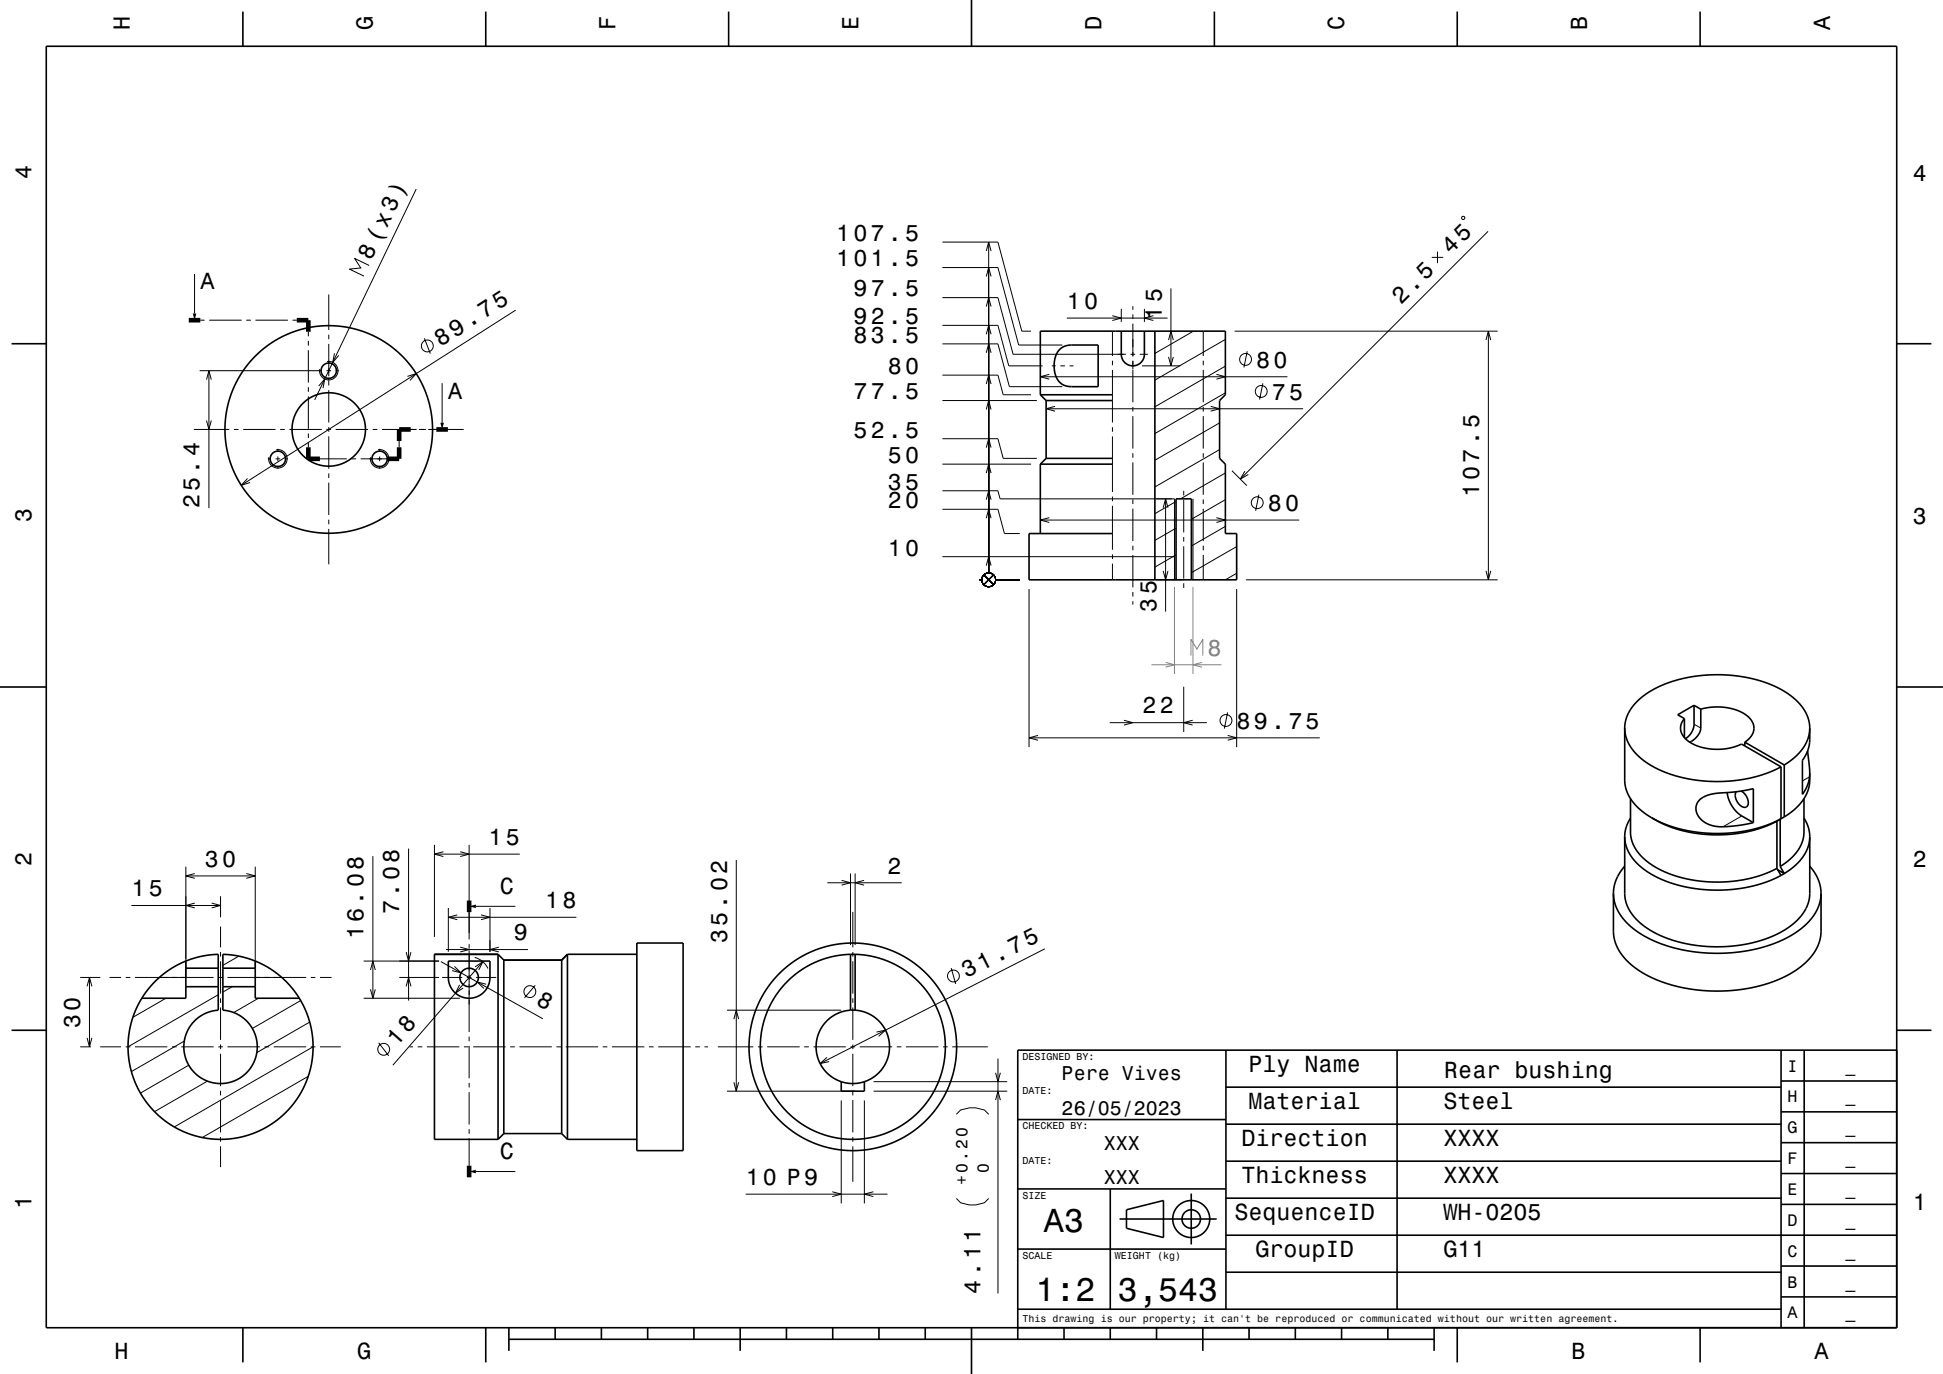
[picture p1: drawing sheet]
<svg xmlns="http://www.w3.org/2000/svg" width="420mm" height="297mm" viewBox="0 0 420 297" stroke-linecap="round" stroke-linejoin="round" font-family="sans-serif">
<g fill="none" stroke="#000" stroke-width=".22">
<path d="M42.1 59.2v8.6M79.8 57.4l-3.2-1.5 1.4 2-2.5 .3 3.2 1.5M90 40.9l-22 45.5M203.7 57.8h12l4.5 16.8h9.5M203.7 52.3h12l5.2 19.3h2M213.2 59.8l.5-2 .5 2M213.2 54.3l.5-2 .5 2M213.7 52.3v71.5M309.5 55.6h2.5M310.7 54.4v2.5M316.1 46.8l.5 .1-.1 .5-.5-.1zM321.7 50l-53.6 53.6"/>
<path d="M43.3 69.2h.9M45.2 69.2h7M53.2 69.2h1M55.2 69.2h7M63.2 69.2h1M66.7 71.7v1M66.7 73.7v1M66.7 75.7v7M70.7 78.2a2 2 0 0 1 2.4 1.8 2 2 0 0 1-2.1 2.1 2 2 0 0 1-1.9-2.3M71.1 63.7v7.6M71.1 72.3v1M71.1 74.3v7"/>
<path d="M72.3 76.4l-.4 1.9 1.3-1.5M91.7 73.1l1.3 3.3M111.5 67l-59.3 37.9M203.7 74.3h12l2.5 9.3h11.5M203.7 70.3h12l2.4 8.8h7.3M203.7 64.3h12l3.3 12.3h24.4M213.2 76.3l.5-2 .5 2M213.2 72.3l.5-2 .5 2M213.2 66.3l.5-2 .5 2M227.4 79.1h.8M229.2 79.1h1M230.6 68.8h21.8"/>
<path d="M231.2 79.1h.8M240.4 68.2l2 .6-2 .5M240.5 71.6v5.4M240.5 78v1M240.5 80v11.3M242.4 66.8v2.8M244.4 76.6h1M244.9 66.2v.8M244.9 68v1M244.9 70v7.1M244.9 78v1.8M244.9 80v7"/>
<path d="M246.4 76.6h1.7M246.9 79.1h8.2M247.4 66.8v2.8M249.3 68.2l-1.9 .6 1.9 .5M252.6 73.5l.5-1.9 .5 1.9M252.6 77.1l.5 2 .5-2M253.1 62.3v16.8M258 71.6l-8.4 4.8M260.1 71.6v5.4M260.1 78v1M260.1 80v7M264.9 79.1l-15.3 8.8"/>
<path d="M264.9 73.4l-15.3 8.8M266.9 71.6h56.8M269.6 75.9l-.7 3.5M321.2 73.5l.5-1.9 .5 1.9M321.7 71.6v53.7M41.9 92.8h7.7M43.2 80.1h26.4M44.6 90.9l.6 1.9 .5-1.9M44.6 82.1l.6-2 .5 2M45.2 80.1v29.7M50.6 92.8h1M52.6 92.8h7"/>
<path d="M57.9 99.2h.7M59.6 99.2h1M59.7 97.2a2 2 0 0 1 2.4 1.9 2 2 0 0 1-2.2 2.1 2 2 0 0 1-1.8-2.4M60.1 97v.7M60.1 98.7v1M60.6 92.8h1M61.6 99.2h.6M62.6 92.8h7M66.7 83.7v1M66.7 85.7v7M66.7 93.7v1M66.7 95.7v1"/>
<path d="M68.9 83.4l1.3-1.5-.4 2M69.2 99.2h5.8M70.6 80.1h1M70.6 92.8h1M71.1 81.6v1.7M71.1 84.3v7M71.1 92.3v1M71.1 94.3v7M72.6 80.1h.6M72.6 92.8h7M76 99.2h1M78 99.2h6.2"/>
<path d="M80.6 92.8h1M81.7 97.2a2 2 0 0 1 2.4 1.9 2 2 0 0 1-2.2 2.1 2 2 0 0 1-1.8-2.4M82.1 97v.7M82.1 98.7v1M82.6 92.8h7.5M86.3 95.3v1.4M88.1 81.4l1.9-.6-1.4 1.4M90.6 92.8h1.5M92.6 92.8h7.6M95.6 82.8v8.6M203.7 94.8h12l1.2 4.3h7.2M203.7 86.6h20.4"/>
<path d="M203.7 81.1h12l1.2 4.2h6M213.2 96.8l.5-2 .5 2M213.2 88.5l.5-1.9 .5 1.9M213.2 83l.5-1.9 .5 1.9M224.9 81.4h53.4M226.1 88.4h55.6M226.8 80.9l-1.9 .5 1.9 .6M228.1 87.8l-2 .6 2 .5M240.5 92.3v1M240.5 94.3v12M244.9 88v1M244.9 90v7"/>
<path d="M244.9 98v1M244.9 100v7M260.1 88v1M260.1 90v7M260.1 98v1M260.1 100v7M261.7 87.8l1.9 .6-1.9 .5M262.9 80.9l2 .5-2 .6M263.6 97.2l-14 8.1M263.6 91.4l-14 8.1M264.9 84.9l-15.3 8.8M273 82.9l-.7 3.5"/>
<path d="M53.5 103.4l-1.3 1.5 1.9-.6M60.1 100.7v.6M71.1 102.3v1M71.1 104.3v7M71.1 112.3v1M71.1 114.3v7.7M82.1 100.7v.6M203.7 106.1h12l.5 1.7h37.7v17.5M203.7 110.1h12l1.4 5.2h3.3M203.7 100.3h19.2M213.2 108l.5-1.9 .5 1.9M213.2 112l.5-1.9 .5 1.9"/>
<path d="M213.2 102.3l.5-2 .5 2M224.9 112.4h55.9M226.8 111.9l-1.9 .5 1.9 .5M240.5 107.3v1M240.5 109.3v9.5M240.5 119.8v1M244.9 108v1M244.9 110v7M244.9 118v1M244.9 120v7M251.4 109.8l.6-2 .5 2M252 107.8v24.4"/>
<path d="M254.2 119.9l-4.6 2.7M254.2 114.2l-4.6 2.6M254.2 108.4l-4.6 2.6M255.9 106.1v1M255.9 108.1v7M255.9 116.1v1M255.9 118.1v7M257.9 107.8v17.5M260.1 108v1M260.1 110v7M260.1 118v1M260.1 120v5.3"/>
<path d="M262.9 111.9l2 .5-2 .5M264.9 113.8l-7.4 4.2M264.9 108l-7.4 4.2M264.9 102.2l-9.7 5.6M266.3 101.7l3.2 3.3M267.3 118.1l-9.8 5.7M269.1 101.8l-1 1.8 1.7-1M272.1 106.9l-.7 3.5M203.7 120.3h50.2M211.7 125.3h.5M212.7 124.3l2.1 2.1M213.2 122.3l.5-2 .5 2"/>
<path d="M214.8 124.3l-2.1 2.1M215.2 125.3h5.2M222.4 127.3v34.2M240.5 121.8v3.5M244.9 128v1M244.9 130v.7M250 125.3h5.5M251.4 123.4l.6 1.9 .5-1.9M255.9 126.1v1M267.3 123.9l-2.4 1.4M267.3 127.3v34.2M269.3 125.3h54.4"/>
<path d="M321.2 123.4l.5 1.9 .5-1.9M222.4 159.5h62.9M224.4 159l-2 .5 2 .5M239.9 156.2h21M242.9 155.7l2 .5-2 .5M255.9 148.5v9.7M257.8 155.7l-1.9 .5 1.9 .5M265.4 154l-.7 3.5M265.4 159l1.9 .5-1.9 .5M366.2 156.5l1.4 .9M376.5 176.4l-4 2.3M391.2 167.9l-1.6 .9"/>
<path d="M28.4 195.7h19.3M40.2 187.3v24M40.2 189.3h15M42.1 188.8l-1.9 .5 1.9 .6M42.1 195.2l-1.9 .5 1.9 .5M45.7 195.2l2 .5-2 .5M47.7 193.7v4.6M53.2 188.8l2 .5-2 .6M55.2 187.3v22M80.6 185.1v30.7M88.3 183.4v32.9M93.9 182.6v19.9"/>
<path d="M93.9 184.6h18.5M95.8 184.1l-1.9 .5 1.9 .5M96.9 196.3v9.4M96.9 198.3h27.7M98.8 197.8l-1.9 .5 1.9 .5M99.5 184.1l1.9 .5-1.9 .5M101.4 182.6v20.5M102.9 195.9h8.5M104 197.8l1.9 .5-1.9 .5M105.9 196.3v9.4M159.2 185.9v50M178.8 190.8h16.1"/>
<path d="M181.9 190.3l1.9 .5-1.9 .5M183.8 188.8v15.5M184.3 197.1v7.7M184.8 188.8v15.5M186.8 190.3l-2 .5 2 .5M17.3 211.3h4.4M18.8 213.2l.5-1.9 .6 1.9M19.3 211.3v15M23.7 211.3h2.5M27.2 211.3h1M29.2 211.3h17M35.9 215.8l-7.2 4.1"/>
<path d="M40.2 213.3h.1M47.2 215l-19.5 11.3M47.2 209.3h-.1M47.2 211.3h1M47.7 200.3v4.5M47.7 205.8v1M47.7 207.8v7M47.7 215.8v1M47.7 217.8v7M49.2 211.3h17M50.2 213.3l-2 1.1M51.6 206.7l-3.4 2"/>
<path d="M55.9 215.8l-5.4 3.1M65 216.3l-10.5 6M67.2 211.3h1M69.2 211.3h2.5M78.6 207.7h16.3M78.6 215.8h20.8M80.1 209.7l.5-2 .5 2M80.1 213.9l.5 1.9 .5-1.9M86.3 211.3h8.6M87.8 213.2l.5-1.9 .5 1.9M87.8 205.8l.5 1.9 .5-1.9M95.3 207.9l22 12.3"/>
<path d="M95.6 211.3h4.3M96.4 205.3h17.7M98.2 208.9l1.5 1.4-2-.5M99.3 212.9l-.8 1.8 1.6-1.1M99.5 204.7l1.9 .6-1.9 .5M100.9 211.3h1M101.4 204.1v1M101.4 205.4v17.7M102.6 206.9a4.5 4.5 0 0 1 2.9 2.4M102.7 209l1.7-1.1-.9 1.8M102.9 211.3h4.4M104.4 207.9l-19.5 22.3"/>
<path d="M105.1 212.8l-1.9-.5 1.4 1.4M107.8 204.7l-1.9 .6 1.9 .5M115.7 213l-2.3 2.7M157.2 218.4h24.6M184.3 205.8v1M184.3 207.8v7M184.3 215.8v1M184.3 217.8v7M205.6 209.3l1 3.4M225.9 205.1l-48.6 24.8M17.3 226.3h2.4M18.8 224.3l.5 2 .6-2"/>
<path d="M21.7 226.3h4.5M27.2 226.3h1M29.2 226.3h7M37.2 226.3h1M39.2 226.3h7M39.8 225l-11.4 6.6M40.8 230.2l-10.4 6.1M44.8 233.7l-11.4 6.6M47.2 226.3h1M47.7 225.8v1M47.7 227.8v7M47.7 235.8v1"/>
<path d="M47.7 237.8v7M49.2 226.3h7M57.2 226.3h1M59.2 226.3h7M66.6 232.7l-22.9 13.2M66.9 220.9l-11.4 6.6M67.2 226.3h1M67.7 226.3l-30 17.3M69.2 226.3h4.5M81.8 225.4l2.2 2.8M88.5 226.3h.8M90.3 226.3h1"/>
<path d="M92.3 226.3h7M100.3 226.3h1M101.4 224.1v1M101.4 226.1v7M101.4 234.1v1M101.4 236.1v7M102.3 226.3h7M110.3 226.3h1M112.3 226.3h7M120.3 226.3h1M122.3 226.3h7M130.3 226.3h1"/>
<path d="M132.3 226.3h7M140.3 226.3h1M142.3 226.3h7M150.3 226.3h1M152.3 226.3h.7M155.2 226.3h7.6M157.2 235.9h27.6M158.6 220.3l.6-1.9 .5 1.9M158.6 233.9l.6 2 .5-2M163.8 226.3h1M165.8 226.3h7M173.8 226.3h1"/>
<path d="M175.8 226.3h7M178.8 228.6l-1.5 1.3 1.9-.4M181.8 237.9v22.2M183.8 226.3h1M184.3 225.8v1M184.3 227.8v7M184.3 235.8v1M184.3 237.8v7M185.8 226.3h7M186.8 237.9v22.2M188.8 235.9h28.9M188.8 233.8h28.9"/>
<path d="M189.5 223.1l1.9-.4-1.5 1.3M193.8 226.3h1M195.8 226.3h7M203.8 226.3h1M205.8 226.3h7.7M215.2 237.8l.5-1.9 .5 1.9M215.2 231.9l.5 1.9 .5-1.9M215.7 228.8v50.8M47.7 245.8v1M47.7 247.8v4.5M101.4 244.1v1M101.4 246.1v5.9"/>
<path d="M102.9 253.2h8.5M161.2 258.1h30.6M179.9 257.6l1.9 .5-1.9 .5M184.3 245.8v1M184.3 247.8v7.6M188.8 257.6l-2 .5 2 .5M206.7 259.1l1 .9 1.8 .5h1.4l1.9-.5 .9-.9M206.7 240.9l1-1 1.8-.4h1.4l1.9 .4 .9 1"/>
<circle cx="92.4" cy="74.8" r="1.28"/>
<circle cx="269.2" cy="77.7" r="1.28"/>
<circle cx="272.6" cy="84.6" r="1.28"/>
<circle cx="271.8" cy="108.7" r="1.28"/>
<circle cx="213.7" cy="125.3" r="1.5"/>
<circle cx="265" cy="155.7" r="1.28"/>
<circle cx="114.5" cy="214.3" r="1.28"/>
<circle cx="206.1" cy="211" r="1.28"/>
<circle cx="82.9" cy="226.8" r="1.28"/>
</g>
<path d="M253.9 126.9v18.8M257.9 126.9v18.8M248.9 143.7h15.1M251.9 143.2l2 .5-2 .5M257.4 141.7v-3.5l1.3 2.1 1.3-2.1v3.5M259.8 143.2l-1.9 .5 1.9 .5" fill="none" stroke="#808080" stroke-width=".22"/>
<g fill="none" stroke="#000" stroke-width=".35">
<path d="M10 10h400v277h-400zM52.5 2.5v7.5M105 2.5v7.5M157.5 2.5v7.5M210 0v10M262.5 2.5v7.5M315 2.5v7.5M367.5 2.5v7.5M2.5 74.3h7.5M229 75.6l.8-.6 1.2-.4h6.4v9h-5.7a3.6 3.6 0 0 1-3.8-3.7 5.5 5.5 0 0 1 1.1-4.3zM242.4 71.6v5a2.5 2.5 0 0 0 2.5 2.5 2.5 2.5 0 0 0 2.5-2.5v-5M249.6 71.6v53.7"/>
<path d="M410 74.3h7.5M224.9 85.3h15.6M224.9 85.3v-13.7h40v13.7l-1.3 1.3v12.5l1.3 1.2v15h2.4v10h-44.9v-10h18.1M224.9 85.3l1.2 1.3M226.1 86.6h14.4M226.1 99.1h14.4M226.1 86.6v12.5M226.1 99.1l-1.2 1.2M224.9 100.3h15.6M224.9 100.3v15M254.2 125.3v-17.5h3.3v17.5M0 148.5h10"/>
<path d="M351.2 157.4l.3-2.1 1.2-2.3 1.9-2 2.4-1.7 3-1.5 3.3-1 3.6-.7 4-.3 3.9 .2 3.9 .7 3.3 1 3.3 1.5 2.5 1.8 1.8 1.9 1.2 2.2 .4 2.3M351.2 157.4v11.2l.3 2 .7 1.7 1.2 1.6 1.6 1.5 2.1 1.4M351.2 157.4l.2 1.4 .6 1.7 1.1 1.8 1.3 1.4 1.7 1.2 2.1 1.3 2.4 1 2.7 .8 3 .6 2.7 .3h2.8l3-.1 2.6-.4 2.8-.7 2.6-.9 2.2-1M364.1 155.3a3.2 3.2 0 0 0 1 5 12.3 12.3 0 0 0 11.3 .5l8.6 5M364.1 155.3v4.1M366.2 152.5v4a3.9 3.9 0 0 1-1.9 3.2M366.2 152.5l1.4 .8M366.2 152.5l-3.5 2 1.4 .8M367.6 153.3l1.6-.3 1.7-.2 3.2 .3a5.9 5.9 0 0 1 5 3.9 3.6 3.6 0 0 1-1.9 3.4M367.6 153.3v4.1a4 4 0 0 1-2.3 3M391.2 157.4l-.2 3.9-.5 1.5-.9 1.5v7.4l1.2-2.2 .4-2.4M391.2 157.4l-.3 2.1-1.2 2.2-1.6 1.8-2.4 1.9"/>
<path d="M410 148.5h10M352.5 176.8l-1 2-.3 2.1M352.5 172.6v7.5l.1 1.2 .4 1.3 .9 1.5 1.4 1.5 2 1.5 2 1.1 2.6 1.1 3.2 .8 2.9 .4 3.8 .2 3.4-.3 3.1-.5 3.3-1.1 2.5-1.1M357.1 176.8l3.1 1.4 3.3 1.1 3.8 .6 3.7 .3 4-.2 3.3-.6 3.6-1 3.1-1.4M357.1 176.8l2.7 1.4 3.4 1.2 3.8 .8 3.5 .3 3.7-.2 3.6-.5 3.2-.9 3.1-1.4M367.3 173a9.2 9.2 0 0 1 6.2-1.7l2.9-.3 2.6-.5v7.3l-3.3 .6a15.9 15.9 0 0 1-6.1-.1 3.6 3.6 0 0 1-2.7-4.8zM373.3 171.3a7.1 7.1 0 0 0 3.2 5.1l2.5 1.4M376.4 171a2.71 2.71 0 0 1 1.3 3.2 1.19 1.19 0 0 1-1.8-.4l-.8-1.5v-.7l.2-.5M377.2 160.4v.8M377.2 160.4l8.5 5M384.1 177.5v10.2M384.8 177.1v10.2"/>
<path d="M385 177l-.9 .5M385 165.8v11.2M385.7 165.4v11.2M385.7 176.6l-.7 .4M389.9 172.6v7.5l-.3 1.9-.8 1.5-1 1.3-1.3 1.3-1.7 1.2M389.9 176.8l1 2.1 .3 2M390.7 162.3l.5 4.8M391.2 167.1l-.1 2.9-.9 2.3-.9 1.2-1 1.1-2.6 2M351.2 180.9l.2 1.4 .6 1.7 1.1 1.8 1.3 1.3 1.7 1.3 2.1 1.2 2.4 1.1 2.4 .7 2.6 .6 2.9 .3 3 .1 3-.1 2.7-.4 3-.7 2.4-.8 2.4-1.2M351.2 180.9v12.9l.6 2.2 1.3 2 1.3 1.4 1.7 1.3 2.1 1.2 2.2 .9 2.2 .7 2.8 .7 2.6 .3 3 .2 3-.2 2.5-.2 2.8-.6 2.4-.8 2.5-1 1.9-1.1 1.7-1.2 1.5-1.6 1.2-1.9 .6-2.1 .1-13.1M351.2 187.2l-1.1 1.5-.7 1.5-.5 1.4-.1 1.5M384.1 187.7l.9 1.5"/>
<path d="M384.8 187.3l.9 1.5-1.4-.8M391.2 180.9l-.1 1.1-.3 1.3-1.3 2.2-1.9 2-2.6 1.7M391.2 187.2l1 1.4 .8 1.4 .5 1.5 .1 1.6M393.6 193.1l-.1 1.3-.3 1.3-1.3 2.5-2.1 2.1-2.8 2-3.5 1.7-3.8 1.1-4.3 .7-4.2 .3-4.7-.3-4.1-.8-3.7-1.1-3.3-1.6-2.8-2-2.2-2.3-1.2-2.4-.4-2.5M393.6 193.1v8.2l-.1 1.4-.4 1.4-.7 1.4-2 2.5-1.7 1.4-1.9 1.2-2.3 1.1-2.1 .8-2.7 .8-2.8 .5-5.4 .4-5.7-.4-2.4-.4-3-.8-2.3-.8-2.3-1.1-1.9-1.2-1.7-1.4-1.4-1.4-.8-1.2-1-2.5-.2-1.7v-8.2M40.2 207.7l3.5-1 3.5-.4v12.1a7.9 7.9 0 0 0-6.3 12 7.9 7.9 0 0 0 13.6 0 7.9 7.9 0 0 0-6.3-12v-12.1l3.6 .4 3.4 1M40.2 207.7l-3.3 1.8-2.6 1.9-2.4 2.6-1.8 2.7-1.4 3.2-.8 3.4-.2 3.5 .3 3.2 1.1 3.6 1.4 2.9 1.9 2.7 2.5 2.4 2.6 1.9 3.2 1.5 3.4 .9 3.4 .4 3.3-.3 3.4-.8 3.2-1.4 3-2.1 2.4-2.3 2-2.8 1.6-3.2 .9-3.3 .4-3.5-.3-3.5-.8-3.1-1.3-3.3-1.8-2.7-2.4-2.5-2.8-2.2-3.1-1.6M40.2 207.7v8.1h-9.5M40.2 209.3h7M40.2 213.3h7M48.2 209.3h7M48.2 213.3h7"/>
<path d="M55.2 207.7v8.1h9.5M96.9 207.7h9v3.6a4.5 4.5 0 0 1-4.5 4.5 4.5 4.5 0 0 1-4.5-4.5zM107.7 206.3l1.2 1.2M107.7 206.3h-13.8v40h13.8M107.7 206.3v40M108.9 207.5h12.5M108.9 207.5v37.5M121.4 207.5v37.5M122.7 206.3l-1.3 1.2M122.7 206.3h15M122.7 206.3v40M137.7 203.8h10v44.9h-10z"/>
<path d="M183.8 218.4a7.9 7.9 0 0 0-7.3 6.9 7.9 7.9 0 0 0 5.3 8.5M183.8 218.4h1M183.8 206.3l-3.9 .5-3.6 1.2-3.5 1.9-2.8 2.4-2.5 3.2-1.7 3.3-1.1 3.8-.4 3.8 .5 3.9 1.2 3.8 1.7 3.3 2.6 3.1 3.1 2.5 3.3 1.8 3.6 1.1 4 .4 3.9-.4 3.9-1.2 3.3-1.7 3.1-2.5 2.5-3.1 1.8-3.3 1.1-3.6 .4-4-.3-3.9-1.1-3.9-1.8-3.3-2.5-3.1-3-2.6-3.3-1.8-3.6-1.1-3.9-.5M183.8 206.3h1M183.8 206.3v12.1M184.8 218.4a7.9 7.9 0 0 1 7.4 6.9 7.9 7.9 0 0 1-5.4 8.5M184.8 206.3v12.1M2.5 222.7h7.5M181.8 233.8a7.9 7.9 0 0 0 5 0M181.8 233.8v2.1h5v-2.1M265 235h120M265 227v56"/>
<path d="M302 227v56M385 227v60M385 233.7h25M390 227v60M410 222.7h7.5M410 227h-190v62.5M108.9 245l-1.2 1.3M108.9 245h12.5M121.4 245l1.3 1.3M122.7 246.3h15M220 257h45M220 242h45"/>
<path d="M240 257v26M257.5 258v11M265 259h120M265 251h120M265 243h120M385 253.7h25M385 247h25M385 240.3h25M220 270h45M242 263.5h21M243.5 261.5l8-2v8l-8-2zM265 275h120"/>
<path d="M265 267h145M385 273.7h25M385 260.3h25M52.5 287v7.5M105 287v7.5M110 289.5h200M110 287v5M120 287v2.5M130 287v2.5M140 287v2.5M150 287v2.5M160 287v5"/>
<path d="M170 287v2.5M180 287v2.5M190 287v2.5M200 287v2.5M210 287v10M220 283h165M230 287v2.5M240 287v2.5M250 287v2.5M260 287v5M270 287v2.5M280 287v2.5"/>
<path d="M290 287v2.5M300 287v2.5M310 287v5M315 287v7.5M367.5 287v7.5M385 280.3h25"/>
<circle cx="60.1" cy="99.2" r="1.66"/>
<circle cx="71.1" cy="92.8" r="22.4"/>
<circle cx="71.1" cy="80.1" r="1.66"/>
<circle cx="71.1" cy="92.8" r="7.9"/>
<circle cx="82.1" cy="99.2" r="1.66"/>
<circle cx="101.4" cy="211.3" r="2"/>
<circle cx="184.3" cy="226.3" r="22.4"/>
<circle cx="257.5" cy="263.5" r="2"/>
<circle cx="257.5" cy="263.5" r="4"/>
</g>
<path d="M40.8 69.2h2.5M64.2 69.2h2.5v2.5M66.7 96.7v2.5h2.5M86.3 96.7v2.5h-2.5M88.8 92.8h-2.5v2.5M94.3 92.8h2.5M101.4 194.7v2.5M101.4 252v2.5" fill="none" stroke="#000" stroke-width="1" stroke-linecap="butt"/>
<g fill="#000">
<path d="M41.7 67.8h.7l-.3 1.4z" fill-rule="evenodd"/>
<path d="M95.2 91.4h.8l-.4 1.4z" fill-rule="evenodd"/>
<path d="M101.4 195.9l1.5-.4v.8z" fill-rule="evenodd"/>
<path d="M101.4 253.2l1.5-.4v.8z" fill-rule="evenodd"/>
</g>
<g font-size="7.2">
<text x="225.7" y="266.3">A3</text>
<text x="223.8" y="281.3">1:2</text>
<text x="241.7" y="281.3">3,543</text>
</g>
<g font-size="5.1">
<text x="313.7" y="55.2" transform="rotate(-45 313.7 55.2)">45</text>
<text x="302.9" y="66" transform="rotate(-45 302.9 66)">2.5</text>
</g>
<g font-size="5">
<text x="28.1" y="6.5" transform="rotate(-90 28.1 6.5)">H</text>
<text x="80.6" y="6.5" transform="rotate(-90 80.6 6.5)">G</text>
<text x="133.1" y="6.5" transform="rotate(-90 133.1 6.5)">F</text>
<text x="185.6" y="6.5" transform="rotate(-90 185.6 6.5)">E</text>
<text x="238.1" y="6.5" transform="rotate(-90 238.1 6.5)">D</text>
<text x="290.6" y="6.5" transform="rotate(-90 290.6 6.5)">C</text>
<text x="343.1" y="6.5" transform="rotate(-90 343.1 6.5)">B</text>
<text x="395.6" y="6.5" transform="rotate(-90 395.6 6.5)">A</text>
<text x="6.8" y="38.7" transform="rotate(-90 6.8 38.7)">4</text>
<text x="413.5" y="39">4</text>
<text x="180.7" y="52.1">107.5</text>
<text x="80.2" y="56.5" transform="rotate(-64 80.2 56.5)">8 (x3)</text>
<text x="180.7" y="57.6">101.5</text>
<text x="43.4" y="62.5">A</text>
<text x="184.5" y="64.1">97.5</text>
<text x="184.5" y="70.1">92.5</text>
<text x="230.6" y="66.8">10</text>
<text x="251.1" y="69.1" transform="rotate(-90 251.1 69.1)">15</text>
<text x="95.2" y="75" transform="rotate(-33 95.2 75)">89.75</text>
<text x="184.5" y="74.1">83.5</text>
<text x="191.9" y="80.8">80</text>
<text x="271.5" y="79.4">80</text>
<text x="96.9" y="86.2">A</text>
<text x="184.5" y="86.3">77.5</text>
<text x="274.9" y="86.4">75</text>
<text x="184.5" y="94.6">52.5</text>
<text x="191.9" y="100.1">50</text>
<text x="191.9" y="105.8">35</text>
<text x="319.7" y="107.4" transform="rotate(-90 319.7 107.4)">107.5</text>
<text x="6.8" y="112.9" transform="rotate(-90 6.8 112.9)">3</text>
<text x="43.2" y="109.8" transform="rotate(-90 43.2 109.8)">25.4</text>
<text x="191.9" y="109.8">20</text>
<text x="274.1" y="110.4">80</text>
<text x="413.5" y="113.2">3</text>
<text x="191.9" y="120.1">10</text>
<text x="250" y="132.2" transform="rotate(-90 250 132.2)">35</text>
<text x="247" y="154.2">22</text>
<text x="267.3" y="157.5">89.75</text>
<text x="105.6" y="182.6">15</text>
<text x="6.8" y="187.1" transform="rotate(-90 6.8 187.1)">2</text>
<text x="44.3" y="187.3">30</text>
<text x="191.9" y="188.8">2</text>
<text x="413.5" y="187.4">2</text>
<text x="28.4" y="193.7">15</text>
<text x="86.3" y="197.7" transform="rotate(-90 86.3 197.7)">7.08</text>
<text x="108.1" y="193.3">C</text>
<text x="117.8" y="196.3">18</text>
<text x="78.6" y="203" transform="rotate(-90 78.6 203)">16.08</text>
<text x="111.1" y="203.3">9</text>
<text x="157.2" y="203.9" transform="rotate(-90 157.2 203.9)">35.02</text>
<text x="208.9" y="211.5" transform="rotate(-27 208.9 211.5)">31.75</text>
<text x="115.7" y="217" transform="rotate(29 115.7 217)">8</text>
<text x="17.3" y="222.2" transform="rotate(-90 17.3 222.2)">30</text>
<text x="85.8" y="226.2" transform="rotate(-49 85.8 226.2)">18</text>
<text x="269.9" y="231.8">Ply Name</text>
<text x="312.2" y="233">Rear bushing</text>
<text x="269.9" y="239.8">Material</text>
<text x="312" y="239.8">Steel</text>
<text x="108.1" y="250.6">C</text>
<text x="268.3" y="247.8">Direction</text>
<text x="312" y="247.8">XXXX</text>
<text x="161.2" y="256.1">10 P9</text>
<text x="268.3" y="255.8">Thickness</text>
<text x="312" y="255.8">XXXX</text>
<text x="6.8" y="261.3" transform="rotate(-90 6.8 261.3)">1</text>
<text x="266.8" y="263.8">SequenceID</text>
<text x="312" y="263.8">WH-0205</text>
<text x="413.5" y="261.6">1</text>
<text x="271.4" y="271.8">GroupID</text>
<text x="312" y="271.8">G11</text>
<text x="212" y="279.6" transform="rotate(-90 212 279.6)">4.11</text>
<text x="24.7" y="293.8">H</text>
<text x="77.2" y="293.8">G</text>
<text x="339.7" y="293.8">B</text>
<text x="392.2" y="293.8">A</text>
</g>
<text font-size="5" fill="#808080" x="261" y="141.7">8</text>
<g font-size="4.3">
<text x="229.5" y="233.5">Pere Vives</text>
<text x="229.5" y="241">26/05/2023</text>
<text x="238.6" y="248.5">XXX</text>
<text x="238.6" y="256">XXX</text>
</g>
<g font-size="3.6">
<text x="386.4" y="231.6">I</text>
<text x="398.9" y="231.6">_</text>
<text x="386.4" y="238.3">H</text>
<text x="398.9" y="238.3">_</text>
<text x="386.4" y="245">G</text>
<text x="398.9" y="245">_</text>
<text x="386.4" y="251.6">F</text>
<text x="398.9" y="251.6">_</text>
<text x="386.4" y="258.3">E</text>
<text x="398.9" y="258.3">_</text>
<text x="386.4" y="265">D</text>
<text x="398.9" y="265">_</text>
<text x="386.4" y="271.6">C</text>
<text x="398.9" y="271.6">_</text>
<text x="386.4" y="278.3">B</text>
<text x="398.9" y="278.3">_</text>
<text x="386.4" y="285">A</text>
<text x="398.9" y="285">_</text>
</g>
<g font-size="3.5">
<text x="209.2" y="256.3" transform="rotate(-90 209.2 256.3)">+0.20</text>
<text x="213.7" y="253.6" transform="rotate(-90 213.7 253.6)">0</text>
</g>
<g font-size="2.2">
<text x="221" y="229.1">DESIGNED BY:</text>
<text x="221" y="236.6">DATE:</text>
<text x="221" y="244.1">CHECKED BY:</text>
<text x="221" y="251.6">DATE:</text>
<text x="221" y="259.1">SIZE</text>
<text x="221" y="272.1">SCALE</text>
<text x="241" y="272.1">WEIGHT (kg)</text>
<text x="221" y="285.8">This drawing is our property; it can't be reproduced or communicated without our written agreement.</text>
</g>
</svg>
